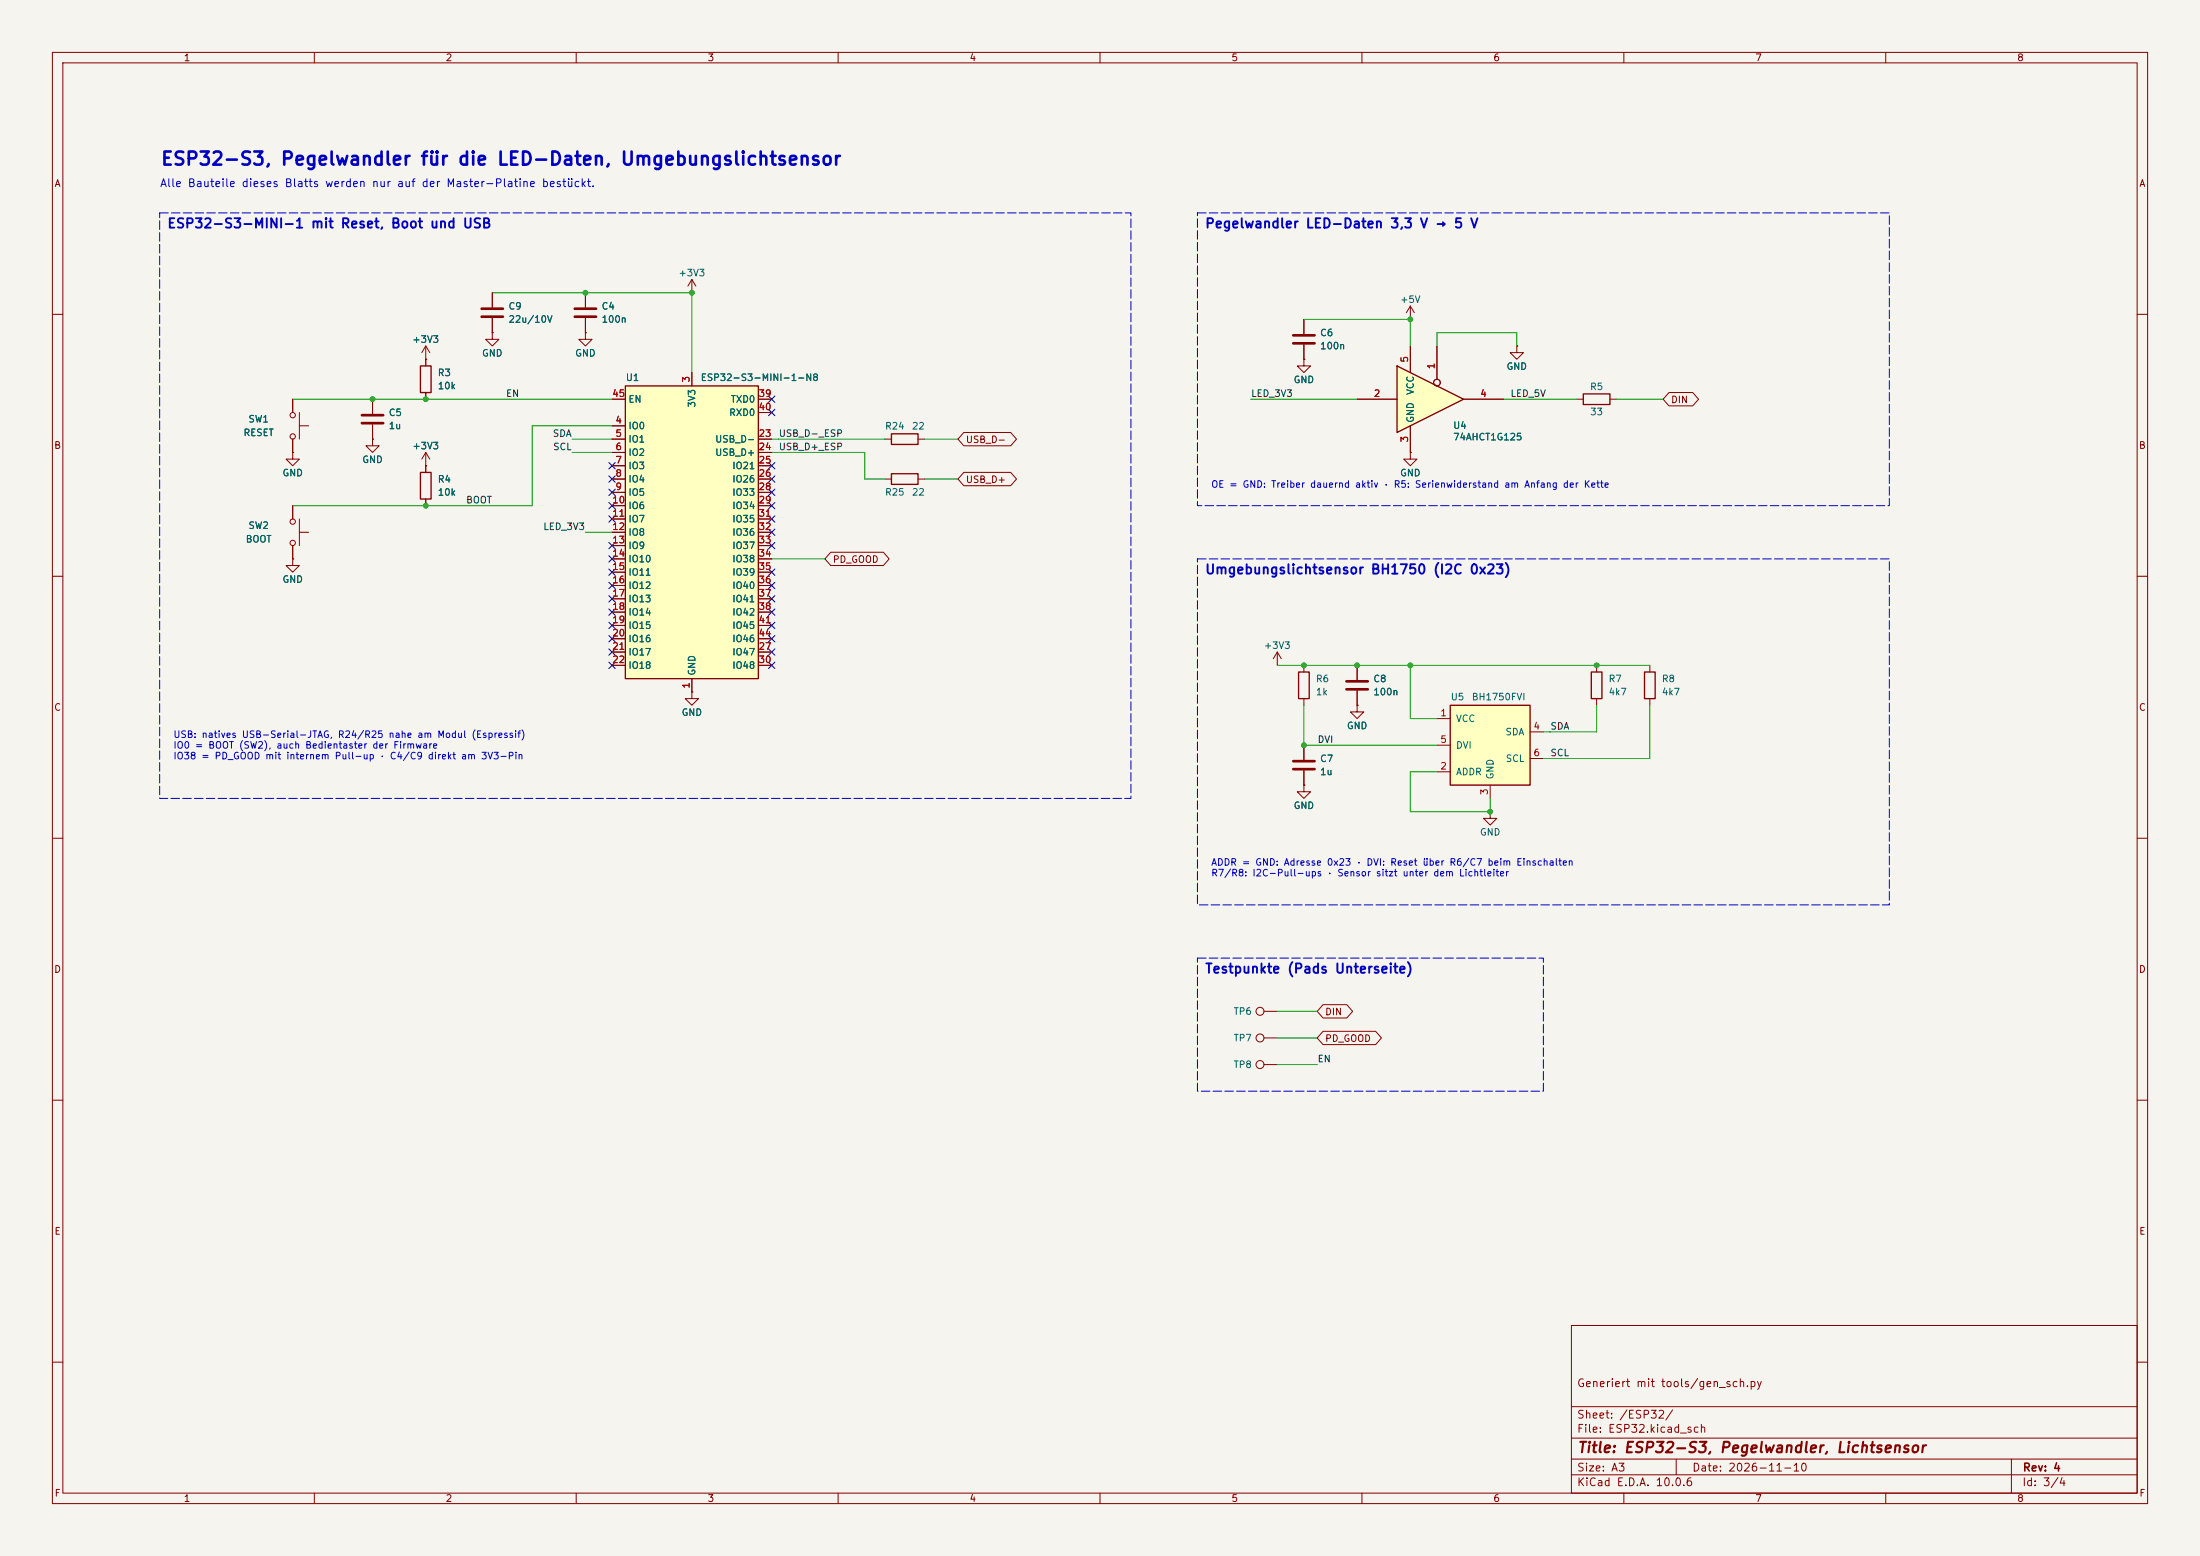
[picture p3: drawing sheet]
<svg xmlns="http://www.w3.org/2000/svg" width="420mm" height="297mm" viewBox="0 0 420 297" stroke-linecap="round" stroke-linejoin="round" font-family="sans-serif">
<path d="M0 0h420v297h-420z" fill="#f5f4ef" stroke="#f5f4ef" stroke-width=".19"/>
<g fill="none" stroke="#840000" stroke-width=".19">
<path d="M10 10h400v277h-400zM12 12h396v273h-396zM60 10v2M110 10v2M160 10v2M210 10v2M260 10v2M310 10v2M360 10v2M10 60h2M408 60h2M10 110h2"/>
<path d="M408 110h2M243.8 127h.1M243.8 124.5l-.7 1.2M243.8 124.5l.8 1.2M243.8 124.5v2.5M10 160h2M248.9 149.9v1.2h1.3l-1.3 1.3-1.3-1.3h1.3M248.9 149.9h.1M248.9 142.2v2.8M248.9 147.1v2.8M408 160h2M10 210h2"/>
<path d="M408 210h2M300 253h108v32h-108zM10 260h2M300 278.5h108M300 274.5h108M300 268.5h108M320 278.5v3M384 278.5v6.5M408 260h2M60 285v2M110 285v2M160 285v2"/>
<path d="M210 285v2M260 285v2M300 281.5h108M310 285v2M360 285v2"/>
</g>
<path d="M246.9 145.3h4.1M246.9 146.8h4.1" fill="none" stroke="#840000" stroke-width=".51"/>
<path d="M119.4 73.7h25.4v55.8h-25.4z" fill="#ffffc2"/>
<path d="M119.4 73.7h25.4v55.8h-25.4zM302.3 75.2h5v2h-5zM313.9 128.3h2.1v5.1h-2.1z" fill="none" stroke="#840000" stroke-width=".25"/>
<g fill="none" stroke="#840000" stroke-width=".19">
<path d="M111.8 55.9v2.8M81.3 68.6h.1M81.3 66l-.8 1.3M81.3 66l.7 1.3M81.3 66v2.6M111.8 60.7v2.8M116.8 76.2h2.6M132.1 71.1v2.6M144.8 76.2h2.5M144.8 78.7h2.5M301 76.2h1.3M307.3 76.2h1.3"/>
<path d="M116.8 81.3h2.6M116.8 83.8h2.6M116.8 86.4h2.6M116.8 88.9h2.6M116.8 91.4h2.6M116.8 94h2.6M116.8 96.5h2.6M116.8 99.1h2.6M144.8 83.8h2.5M144.8 86.4h2.5M144.8 88.9h2.5M144.8 91.4h2.5"/>
<path d="M144.8 94h2.5M144.8 96.5h2.5M144.8 99.1h2.5M116.8 101.6h2.6M116.8 104.1h2.6M116.8 106.7h2.6M116.8 109.2h2.6M116.8 111.8h2.6M116.8 114.3h2.6M116.8 116.8h2.6M116.8 119.4h2.6M144.8 101.6h2.5"/>
<path d="M144.8 104.1h2.5M144.8 106.7h2.5M144.8 109.2h2.5M144.8 111.8h2.5M144.8 114.3h2.5M144.8 116.8h2.5M144.8 119.4h2.5M116.8 121.9h2.6M116.8 124.5h2.6M116.8 127h2.6M132.1 129.5v2.6M144.8 121.9h2.5"/>
<path d="M144.8 124.5h2.5M144.8 127h2.5M315 127v1.3M315 133.4v1.2M241.3 193h2.5M241.3 198.1h2.5M241.3 203.2h2.5"/>
<circle cx="240.5" cy="193" r=".76"/>
<circle cx="240.5" cy="198.1" r=".76"/>
<circle cx="240.5" cy="203.2" r=".76"/>
</g>
<path d="M109.7 58.9h4.1M109.7 60.5h4.1" fill="none" stroke="#840000" stroke-width=".51"/>
<path d="M276.9 134.6h15.2v15.3h-15.2z" fill="#ffffc2"/>
<path d="M276.9 134.6h15.2v15.3h-15.2z" fill="none" stroke="#840000" stroke-width=".25"/>
<path d="M94 55.9v2.8M94 60.7v2.8M274.3 137.2h2.6M292.1 139.7h2.5M274.3 147.3h2.6M274.3 142.2h2.6M284.5 149.9v2.5M292.1 144.8h2.5" fill="none" stroke="#840000" stroke-width=".19"/>
<path d="M91.9 58.9h4.1M91.9 60.5h4.1" fill="none" stroke="#840000" stroke-width=".51"/>
<path d="M266.7 69.9l12.7 6.3-12.7 6.4z" fill="#ffffc2"/>
<path d="M80.3 69.9h2v5h-2zM266.7 69.9l12.7 6.3-12.7 6.4zM80.3 90.2h2v5.1h-2zM170.2 82.8h5.1v2h-5.1zM170.2 90.4h5.1v2.1h-5.1zM247.9 128.3h2v5.1h-2zM303.8 128.3h2v5.1h-2z" fill="none" stroke="#840000" stroke-width=".25"/>
<g fill="none" stroke="#840000" stroke-width=".19">
<path d="M94 55.9v2.8M111.8 55.9v2.8M132.1 55.9h.1M132.1 53.3l-.8 1.3M132.1 53.3l.7 1.3M132.1 53.3v2.6M269.2 58.4v2.6M269.2 58.4l-.7 1.3M269.2 58.4l.8 1.3M55.9 76.2v2.5M57.1 78.7v5.1M71.1 76.2v2.8"/>
<path d="M81.3 68.6h.1M81.3 68.6v1.3M81.3 74.9v1.3M94 63.5v1.3h1.2l-1.2 1.2-1.3-1.2h1.3M94 63.5h.1M94 60.7v2.8M111.8 63.5v1.3h1.2l-1.2 1.2-1.3-1.2h1.3M111.8 63.5h.1M111.8 60.7v2.8M116.8 76.2h2.6M132.1 71.1v2.6M144.8 76.2h2.5"/>
<path d="M144.8 78.7h2.5M248.9 68.6v1.3h1.3l-1.3 1.2-1.3-1.2h1.3M248.9 68.6h.1M248.9 61v2.8M248.9 65.8v2.8M259.1 76.2h7.6M269.2 61h.1M269.2 66v5.1M274.3 66v6.4M279.4 76.2h7.6M289.6 66v1.3h1.2l-1.2 1.3-1.3-1.3h1.3M289.6 66h.1"/>
<path d="M318.6 74.9h4.6l1.1 1.3-1.1 1.3h-4.6l-1.1-1.3zM55.9 86.4v1.2h1.2l-1.2 1.3-1.3-1.3h1.3M55.9 86.4h.1M55.9 83.8v2.6M55.9 96.5v2.6M57.1 81.3h1.8M57.1 99.1v5M71.1 83.8v1.3h1.3l-1.3 1.3-1.3-1.3h1.3M71.1 83.8h.1M71.1 81v2.8M81.3 88.9h.1M81.3 86.4v3.8"/>
<path d="M81.3 95.3v1.2M81.3 86.4l-.8 1.2M81.3 86.4l.7 1.2M116.8 81.3h2.6M116.8 83.8h2.6M116.8 91.4h2.6M116.8 86.4h2.6M116.8 88.9h2.6M116.8 94h2.6M116.8 96.5h2.6M116.8 99.1h2.6M144.8 83.8h2.5"/>
<path d="M144.8 91.4h2.5M144.8 86.4h2.5M144.8 88.9h2.5M144.8 94h2.5M144.8 96.5h2.5M144.8 99.1h2.5M168.9 83.8h1.3M168.9 91.4h1.3M175.3 83.8h1.2M175.3 91.4h1.2M184 90.2h8.9l1.2 1.2-1.2 1.3h-8.9l-1.1-1.3zM184 82.5h8.9l1.2 1.3-1.2 1.3h-8.9l-1.1-1.3z"/>
<path d="M269.2 86.4v1.2h1.3l-1.3 1.3-1.2-1.3h1.2M269.2 86.4h.1M269.2 81.3v5.1M55.9 106.7v1.3h1.2l-1.2 1.2-1.3-1.2h1.3M55.9 106.7h.1M55.9 104.1v2.6M57.1 101.6h1.8M116.8 101.6h2.6M116.8 104.1h2.6M116.8 106.7h2.6M116.8 109.2h2.6M116.8 111.8h2.6"/>
<path d="M116.8 114.3h2.6M116.8 116.8h2.6M116.8 119.4h2.6M144.8 101.6h2.5M144.8 104.1h2.5M144.8 106.7h2.5M144.8 109.2h2.5M144.8 111.8h2.5M144.8 114.3h2.5M144.8 116.8h2.5M144.8 119.4h2.5M158.6 105.4h10l1.1 1.3-1.1 1.3h-10l-1.1-1.3z"/>
<path d="M116.8 121.9h2.6M116.8 124.5h2.6M116.8 127h2.6M132.1 132.1v1.3h1.2l-1.2 1.2-1.3-1.2h1.3M132.1 132.1h.1M132.1 129.5v2.6M144.8 121.9h2.5M144.8 124.5h2.5M144.8 127h2.5M248.9 127v1.3M248.9 133.4v1.2M259.1 134.6v1.3h1.2l-1.2 1.3-1.3-1.3h1.3"/>
<path d="M259.1 134.6h.1M259.1 127v2.8M259.1 131.8v2.8M304.8 127v1.3M304.8 133.4v1.2M248.9 149.9h.1M248.9 142.2v2.8M248.9 147.1v2.8M284.5 154.9v1.3h1.2l-1.2 1.3-1.3-1.3h1.3M284.5 154.9h.1M252.6 196.8h10l1.1 1.3-1.1 1.3h-10l-1.1-1.3zM252.6 191.8h4.5l1.1 1.2-1.1 1.3h-4.5l-1.1-1.3z"/>
<circle cx="55.9" cy="79.2" r=".51"/>
<circle cx="274.3" cy="73" r=".63"/>
<circle cx="55.9" cy="83.3" r=".51"/>
<circle cx="55.9" cy="99.6" r=".51"/>
<circle cx="55.9" cy="103.6" r=".51"/>
</g>
<path d="M69.1 79.2h4.1M246.9 64h4.1M246.9 65.5h4.1M69.1 80.8h4.1M257 130h4.1M257 131.6h4.1" fill="none" stroke="#840000" stroke-width=".51"/>
<g fill="none" stroke="#009600" stroke-width=".19">
<path d="M94 55.9h38.1v15.2M55.9 76.2h60.9M238.8 76.2h20.3M248.9 61h20.3v5M274.3 66v-2.5h15.3v2.5M287 76.2h14M308.6 76.2h8.9M109.2 83.8h7.6M109.2 86.4h7.6M116.8 81.3h-15.2v15.2h-45.7M147.3 83.8h21.6M147.3 86.4h17.8v5h3.8"/>
<path d="M176.5 83.8h6.4M176.5 91.4h6.4M111.8 101.6h5M147.3 106.7h10.2M243.8 127h71.2M248.9 134.6v7.6h25.4M269.2 127v10.2h5.1M304.8 134.6v5.1h-10.2M315 134.6v10.2h-20.4M274.3 147.3h-5.1v7.6h15.3v-2.5M243.8 193h7.7M243.8 198.1h7.7"/>
<path d="M243.8 203.2h7.7"/>
</g>
<g fill="none" stroke="#000084" stroke-width=".19">
<path d="M146.7 75.6l1.2 1.2M146.7 78.1l1.2 1.2M147.9 75.6l-1.2 1.2M147.9 78.1l-1.2 1.2M116.2 88.3l1.2 1.2M116.2 90.8l1.2 1.2M116.2 93.4l1.2 1.2M116.2 95.9l1.2 1.2M116.2 98.5l1.2 1.2M117.4 88.3l-1.2 1.2M117.4 90.8l-1.2 1.2M117.4 93.4l-1.2 1.2"/>
<path d="M117.4 95.9l-1.2 1.2M117.4 98.5l-1.2 1.2M146.7 93.4l1.2 1.2M146.7 95.9l1.2 1.2M146.7 98.5l1.2 1.2M146.7 90.8l1.2 1.2M146.7 88.3l1.2 1.2M147.9 88.3l-1.2 1.2M147.9 93.4l-1.2 1.2M147.9 95.9l-1.2 1.2M147.9 98.5l-1.2 1.2M147.9 90.8l-1.2 1.2"/>
<path d="M116.2 111.2l1.2 1.2M116.2 113.7l1.2 1.2M116.2 116.2l1.2 1.2M116.2 118.8l1.2 1.2M116.2 103.5l1.2 1.2M116.2 106.1l1.2 1.2M116.2 108.6l1.2 1.2M117.4 111.2l-1.2 1.2M117.4 113.7l-1.2 1.2M117.4 116.2l-1.2 1.2M117.4 118.8l-1.2 1.2M117.4 103.5l-1.2 1.2"/>
<path d="M117.4 106.1l-1.2 1.2M117.4 108.6l-1.2 1.2M146.7 101l1.2 1.2M146.7 103.5l1.2 1.2M146.7 108.6l1.2 1.2M146.7 111.2l1.2 1.2M146.7 116.2l1.2 1.2M146.7 118.8l1.2 1.2M146.7 113.7l1.2 1.2M147.9 101l-1.2 1.2M147.9 103.5l-1.2 1.2M147.9 108.6l-1.2 1.2"/>
<path d="M147.9 111.2l-1.2 1.2M147.9 116.2l-1.2 1.2M147.9 118.8l-1.2 1.2M147.9 113.7l-1.2 1.2M116.2 121.3l1.2 1.2M116.2 123.9l1.2 1.2M116.2 126.4l1.2 1.2M117.4 121.3l-1.2 1.2M117.4 123.9l-1.2 1.2M117.4 126.4l-1.2 1.2M146.7 123.9l1.2 1.2M146.7 126.4l1.2 1.2"/>
<path d="M146.7 121.3l1.2 1.2M147.9 123.9l-1.2 1.2M147.9 126.4l-1.2 1.2M147.9 121.3l-1.2 1.2"/>
</g>
<path d="M30.5 40.6h185.4v111.8h-185.4zM228.6 40.6h132.1v55.9h-132.1zM228.6 106.7h132.1v66h-132.1zM228.6 182.9h66v25.4h-66z" fill="none" stroke="#0000c2" stroke-width=".19" stroke-dasharray="1.6 .6"/>
<g fill="#009600" stroke="#009600" stroke-width=".19">
<circle cx="248.9" cy="127" r=".46"/>
<circle cx="269.2" cy="127" r=".46"/>
<circle cx="259.1" cy="127" r=".46"/>
<circle cx="304.8" cy="127" r=".46"/>
<circle cx="248.9" cy="142.2" r=".46"/>
<circle cx="284.5" cy="154.9" r=".46"/>
<circle cx="269.2" cy="61" r=".46"/>
<circle cx="111.8" cy="55.9" r=".46"/>
<circle cx="132.1" cy="55.9" r=".46"/>
<circle cx="81.3" cy="76.2" r=".46"/>
<circle cx="81.3" cy="96.5" r=".46"/>
<circle cx="71.1" cy="76.2" r=".46"/>
</g>
<text font-size="2.5" fill="#0000c2" x="30.6" y="32.2">ESP32-S3, Pegelwandler für die LED-Daten, Umgebungslichtsensor</text>
<text font-size="2" fill="#840000" x="301" y="277.8">Title: ESP32-S3, Pegelwandler, Lichtsensor</text>
<g font-size="1.8" fill="#0000c2">
<text x="31.8" y="44">ESP32-S3-MINI-1 mit Reset, Boot und USB</text>
<text x="229.9" y="44">Pegelwandler LED-Daten 3,3 V → 5 V</text>
<text x="229.9" y="110">Umgebungslichtsensor BH1750 (I2C 0x23)</text>
<text x="229.9" y="186.2">Testpunkte (Pads Unterseite)</text>
</g>
<text font-size="1.5" fill="#0000c2" x="30.4" y="36.1">Alle Bauteile dieses Blatts werden nur auf der Master-Platine bestückt.</text>
<g font-size="1.5" fill="#840000">
<text x="300.9" y="265.1">Generiert mit tools/gen_sch.py</text>
<text x="300.9" y="273.8">File: ESP32.kicad_sch</text>
<text x="300.9" y="271.1">Sheet: /ESP32/</text>
<text x="300.9" y="281.2">Size: A3</text>
<text x="322.9" y="281.2">Date: 2026-11-10</text>
<text x="386" y="281.2">Rev: 4</text>
<text x="300.9" y="284">KiCad E.D.A. 10.0.6</text>
<text x="385.9" y="284">Id: 3/4</text>
</g>
<g font-size="1.3" fill="#840000">
<text x="35" y="12">1</text>
<text x="85" y="12">2</text>
<text x="135" y="12">3</text>
<text x="185" y="12">4</text>
<text x="235" y="12">5</text>
<text x="285" y="12">6</text>
<text x="335" y="12">7</text>
<text x="385" y="12">8</text>
<text x="10.3" y="36">A</text>
<text x="408.3" y="36">A</text>
<text x="318.9" y="77.3">DIN</text>
<text x="10.2" y="86">B</text>
<text x="184.3" y="84.9">USB_D-</text>
<text x="408.2" y="86">B</text>
<text x="184.3" y="92.5">USB_D+</text>
<text x="158.9" y="107.7">PD_GOOD</text>
<text x="10.2" y="136">C</text>
<text x="408.2" y="136">C</text>
<text x="10.2" y="186">D</text>
<text x="408.2" y="186">D</text>
<text x="252.9" y="194.1">DIN</text>
<text x="252.9" y="199.2">PD_GOOD</text>
<text x="10.3" y="236">E</text>
<text x="408.3" y="236">E</text>
<text x="10.3" y="286">F</text>
<text x="35" y="287">1</text>
<text x="85" y="287">2</text>
<text x="135" y="287">3</text>
<text x="185" y="287">4</text>
<text x="235" y="287">5</text>
<text x="285" y="287">6</text>
<text x="335" y="287">7</text>
<text x="385" y="287">8</text>
<text x="408.3" y="286">F</text>
</g>
<g font-size="1.3" fill="#006464">
<text x="129.4" y="53">+3V3</text>
<text x="97" y="59.4">C9</text>
<text x="114.7" y="59.4">C4</text>
<text x="267.2" y="58.1">+5V</text>
<text x="78.6" y="65.7">+3V3</text>
<text x="97" y="61.9">22u/10V</text>
<text x="114.7" y="61.9">100n</text>
<text x="251.9" y="64.5">C6</text>
<text x="91.9" y="68.4">GND</text>
<text x="109.7" y="68.4">GND</text>
<text x="251.9" y="67">100n</text>
<text x="287.5" y="70.9">GND</text>
<text x="83.5" y="72.1">R3</text>
<text x="83.5" y="74.6">10k</text>
<text x="119.4" y="73">U1</text>
<text x="119.9" y="77.2">EN</text>
<text x="133" y="77.9" transform="rotate(-90 133 77.9)">3V3</text>
<text x="133.7" y="73">ESP32-S3-MINI-1-N8</text>
<text x="139.4" y="77.2">TXD0</text>
<text x="246.9" y="73.4">GND</text>
<text x="270.2" y="75.5" transform="rotate(-90 270.2 75.5)">VCC</text>
<text x="303.4" y="74.8">R5</text>
<text x="46.4" y="83.5">RESET</text>
<text x="47.3" y="80.9">SW1</text>
<text x="74.1" y="79.7">C5</text>
<text x="74.1" y="82.2">1u</text>
<text x="119.9" y="82.2">IO0</text>
<text x="139.1" y="79.7">RXD0</text>
<text x="168.8" y="82.3">R24</text>
<text x="174" y="82.3">22</text>
<text x="270.2" y="80.8" transform="rotate(-90 270.2 80.8)">GND</text>
<text x="277.3" y="82.2">U4</text>
<text x="303.5" y="79.6">33</text>
<text x="69.1" y="88.7">GND</text>
<text x="78.6" y="86.1">+3V3</text>
<text x="119.9" y="84.8">IO1</text>
<text x="119.9" y="87.3">IO2</text>
<text x="119.9" y="89.9">IO3</text>
<text x="136.4" y="84.8">USB_D-</text>
<text x="136.4" y="87.3">USB_D+</text>
<text x="139.7" y="89.9">IO21</text>
<text x="277.3" y="84.4">74AHCT1G125</text>
<text x="53.8" y="91.2">GND</text>
<text x="83.5" y="92.4">R4</text>
<text x="83.5" y="94.9">10k</text>
<text x="119.9" y="92.4">IO4</text>
<text x="119.9" y="94.9">IO5</text>
<text x="139.7" y="92.4">IO26</text>
<text x="139.7" y="94.9">IO33</text>
<text x="168.8" y="94.9">R25</text>
<text x="174" y="94.9">22</text>
<text x="267.2" y="91.2">GND</text>
<text x="47.3" y="101.3">SW2</text>
<text x="119.9" y="97.5">IO6</text>
<text x="119.9" y="100">IO7</text>
<text x="139.7" y="97.5">IO34</text>
<text x="139.7" y="100">IO35</text>
<text x="46.8" y="103.9">BOOT</text>
<text x="119.9" y="102.6">IO8</text>
<text x="119.9" y="105.1">IO9</text>
<text x="119.9" y="107.6">IO10</text>
<text x="139.7" y="102.6">IO36</text>
<text x="139.7" y="105.1">IO37</text>
<text x="139.7" y="107.6">IO38</text>
<text x="53.8" y="111.5">GND</text>
<text x="119.9" y="110.2">IO11</text>
<text x="119.9" y="112.7">IO12</text>
<text x="139.7" y="110.2">IO39</text>
<text x="139.7" y="112.7">IO40</text>
<text x="119.9" y="115.3">IO13</text>
<text x="119.9" y="117.8">IO14</text>
<text x="139.7" y="115.3">IO41</text>
<text x="139.7" y="117.8">IO42</text>
<text x="119.9" y="120.3">IO15</text>
<text x="119.9" y="122.9">IO16</text>
<text x="119.9" y="125.4">IO17</text>
<text x="139.7" y="125.4">IO47</text>
<text x="139.7" y="120.3">IO45</text>
<text x="139.7" y="122.9">IO46</text>
<text x="241.2" y="124.2">+3V3</text>
<text x="119.9" y="128">IO18</text>
<text x="133" y="129.1" transform="rotate(-90 133 129.1)">GND</text>
<text x="139.7" y="128">IO48</text>
<text x="251.1" y="130.5">R6</text>
<text x="262.1" y="130.5">C8</text>
<text x="307" y="130.5">R7</text>
<text x="317.1" y="130.5">R8</text>
<text x="130" y="136.9">GND</text>
<text x="251.1" y="133">1k</text>
<text x="262.1" y="133">100n</text>
<text x="276.8" y="134">U5</text>
<text x="280.9" y="134">BH1750FVI</text>
<text x="307" y="133">4k7</text>
<text x="317.1" y="133">4k7</text>
<text x="257" y="139.5">GND</text>
<text x="277.8" y="138.1">VCC</text>
<text x="277.8" y="143.2">DVI</text>
<text x="287.3" y="140.7">SDA</text>
<text x="251.9" y="145.8">C7</text>
<text x="251.9" y="148.3">1u</text>
<text x="277.8" y="148.3">ADDR</text>
<text x="285.4" y="148.9" transform="rotate(-90 285.4 148.9)">GND</text>
<text x="287.3" y="145.7">SCL</text>
<text x="246.9" y="154.7">GND</text>
<text x="282.4" y="159.8">GND</text>
<text x="235.4" y="194">TP6</text>
<text x="235.4" y="199.1">TP7</text>
<text x="235.4" y="204.2">TP8</text>
</g>
<g font-size="1.3" fill="#a90000">
<text x="269.1" y="69.3" transform="rotate(-90 269.1 69.3)">5</text>
<text x="274.2" y="70.6" transform="rotate(-90 274.2 70.6)">1</text>
<text x="116.8" y="76.1">45</text>
<text x="131.9" y="73.1" transform="rotate(-90 131.9 73.1)">3</text>
<text x="144.7" y="76.1">39</text>
<text x="262.2" y="76.1">2</text>
<text x="282.5" y="76.1">4</text>
<text x="117.4" y="81.1">4</text>
<text x="117.4" y="83.7">5</text>
<text x="144.7" y="83.7">23</text>
<text x="144.7" y="78.6">40</text>
<text x="117.4" y="86.2">6</text>
<text x="117.4" y="88.8">7</text>
<text x="144.7" y="86.2">24</text>
<text x="144.7" y="88.8">25</text>
<text x="269.1" y="84.6" transform="rotate(-90 269.1 84.6)">3</text>
<text x="117.4" y="91.3">8</text>
<text x="117.4" y="93.8">9</text>
<text x="144.7" y="91.3">26</text>
<text x="144.7" y="93.8">28</text>
<text x="116.8" y="96.4">10</text>
<text x="116.8" y="98.9">11</text>
<text x="116.8" y="101.5">12</text>
<text x="144.7" y="96.4">29</text>
<text x="144.7" y="98.9">31</text>
<text x="144.7" y="101.5">32</text>
<text x="116.8" y="104">13</text>
<text x="116.8" y="106.5">14</text>
<text x="144.7" y="104">33</text>
<text x="144.7" y="106.5">34</text>
<text x="116.8" y="109.1">15</text>
<text x="116.8" y="111.6">16</text>
<text x="144.7" y="109.1">35</text>
<text x="144.7" y="111.6">36</text>
<text x="116.8" y="114.2">17</text>
<text x="116.8" y="116.7">18</text>
<text x="116.8" y="119.2">19</text>
<text x="144.7" y="114.2">37</text>
<text x="144.7" y="116.7">38</text>
<text x="144.7" y="119.2">41</text>
<text x="116.8" y="121.8">20</text>
<text x="116.8" y="124.3">21</text>
<text x="144.7" y="124.3">27</text>
<text x="144.7" y="121.8">44</text>
<text x="116.8" y="126.9">22</text>
<text x="131.9" y="131.5" transform="rotate(-90 131.9 131.5)">1</text>
<text x="144.7" y="126.9">30</text>
<text x="274.9" y="137">1</text>
<text x="274.9" y="142.1">5</text>
<text x="292.6" y="139.6">4</text>
<text x="274.9" y="147.2">2</text>
<text x="292.6" y="144.6">6</text>
<text x="284.3" y="151.9" transform="rotate(-90 284.3 151.9)">3</text>
</g>
<g font-size="1.3" fill="#0f0f0f">
<text x="96.5" y="76.1">EN</text>
<text x="238.7" y="76.1">LED_3V3</text>
<text x="288.3" y="76.1">LED_5V</text>
<text x="105.4" y="83.7">SDA</text>
<text x="148.6" y="83.7">USB_D-_ESP</text>
<text x="105.5" y="86.2">SCL</text>
<text x="148.6" y="86.2">USB_D+_ESP</text>
<text x="88.9" y="96.4">BOOT</text>
<text x="103.6" y="101.5">LED_3V3</text>
<text x="251.4" y="142.1">DVI</text>
<text x="295.9" y="139.6">SDA</text>
<text x="295.9" y="144.7">SCL</text>
<text x="251.4" y="203.1">EN</text>
</g>
<g font-size="1.3" fill="#0000c2">
<text x="231.1" y="93.4">OE = GND: Treiber dauernd aktiv · R5: Serienwiderstand am Anfang der Kette</text>
<text x="33" y="141.2">USB: natives USB-Serial-JTAG, R24/R25 nahe am Modul (Espressif)</text>
<text x="33" y="143.2">IO0 = BOOT (SW2), auch Bedientaster der Firmware</text>
<text x="33" y="145.2">IO38 = PD_GOOD mit internem Pull-up · C4/C9 direkt am 3V3-Pin</text>
<text x="231.1" y="165.5">ADDR = GND: Adresse 0x23 · DVI: Reset über R6/C7 beim Einschalten</text>
<text x="231.1" y="167.6">R7/R8: I2C-Pull-ups · Sensor sitzt unter dem Lichtleiter</text>
</g>
</svg>
